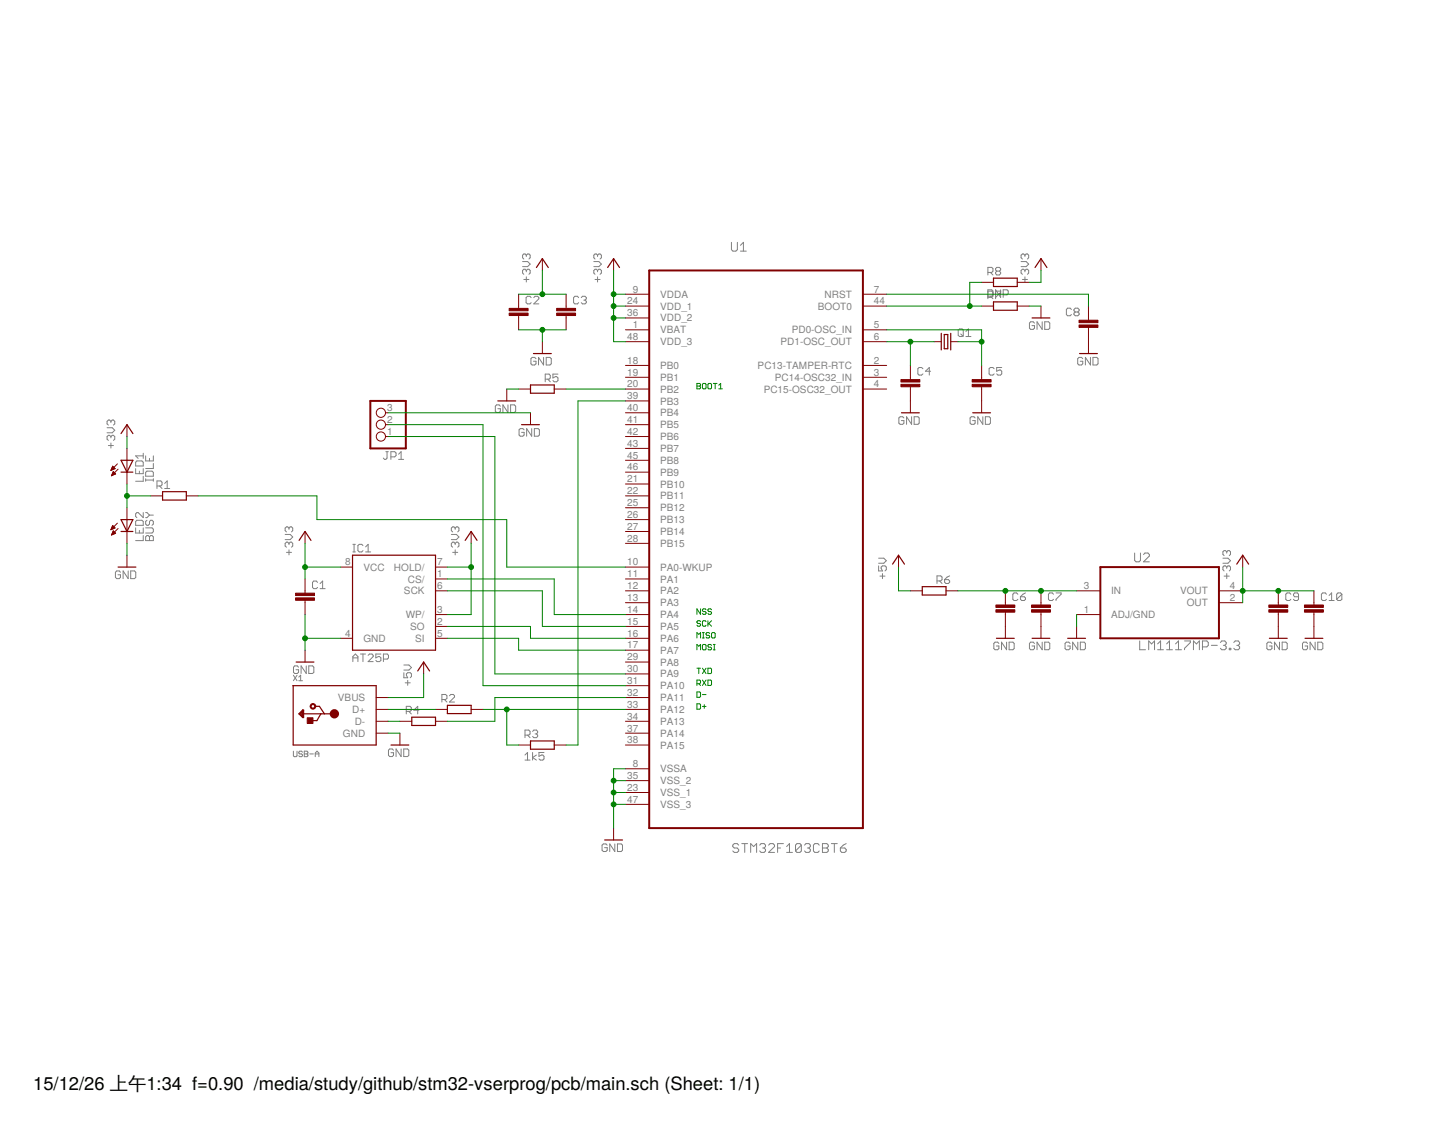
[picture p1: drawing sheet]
<svg xmlns="http://www.w3.org/2000/svg" width="279mm" height="216mm" viewBox="0 0 279 216" stroke-linecap="round" stroke-linejoin="round" font-family="sans-serif">
<g fill="none" stroke="#808080" stroke-width=".19">
<path d="M100.6 50.4h1l.5 .5-.5 .5h-1M100.9 53.8h1M101.3 49.1v.3M101.3 52.1v.2M101.3 53.3v1M101.3 52.1l-.2-.2h-.2l-.3 .2v.5l.3 .2M101.3 49.1l-.2-.2h-.2l-.3 .2v.5l.3 .3M101.3 52.1l.3-.2h.3l.2 .2v.5l-.2 .2M101.3 49.1l.3-.2h.3l.2 .2v.5l-.2 .3M102.3 57.3l-.3-.2h-.4l-.3 .2v1l.3 .2h.4l.3-.2M102.8 57.3l.2-.2h.5l.3 .2v.3l-1 .9h1M111.4 57.3l-.2-.2h-.5l-.3 .2v1l.3 .2h.5l.2-.2"/>
<path d="M111.9 57.3l.3-.2h.4l.3 .2v.3l-.3 .2M112.4 57.8h.2M112.6 57.8l.3 .2v.3l-.3 .2h-.4l-.3-.2M114.3 50.4h1l.5 .5-.5 .5h-1M114.6 53.8h.9M115.1 52.1l-.3-.2h-.2l-.3 .2v.5l.3 .2M115.1 52.1l.2-.2h.2l.3 .2v.5l-.3 .2M115.1 49.1l-.3-.2h-.2l-.3 .2v.5l.3 .3M115.1 49.1l.2-.2h.2l.3 .2v.5l-.3 .3M115.1 49.1v.3M115.1 52.1v.2M115.1 53.3v1"/>
<path d="M140.8 46.7v1.4l.3 .3h.6l.3-.3v-1.4M142.6 47.2l.6-.5v1.7M142.6 48.4h1.1M190.2 52.5h.8l.2-.3v-.5l-.2-.2h-.8v1.5M190.2 57.3h.8l.2-.3v-1l-.2-.2h-.8v1.7M190.2 56.1h.8l.2 .2M190.7 57l.5 .5M190.7 52.5l.5 .5M191.2 56.8l-.2 .2h-.8M191.7 56.1h1M191.9 52.2l-.2-.2v-.3l.2-.2h.5l.3 .2v.3l-.3 .2M191.9 52.2l-.2 .3v.2l.2 .3h.5l.3-.3v-.2l-.3-.3"/>
<path d="M191.9 52.2h.5M192.7 55.8v1.5l-1-1.5v1.7M192.7 56.3l-1 1M193.2 56.8h.7l.2-.3v-.5l-.2-.2h-.7v1.5M196.6 50.4h1l.5 .5-.5 .5h-1M196.9 53.8h.9M197.4 49.1l.2-.2h.2l.3 .2v.5l-.3 .3M197.4 52.1l-.3-.2h-.2l-.3 .2v.5l.3 .2M197.4 52.1l.2-.2h.2l.3 .2v.5l-.3 .2M197.4 49.1l-.3-.2h-.2l-.3 .2v.5l.3 .3M197.4 49.1v.3M197.4 52.1v.2"/>
<path d="M197.4 53.3v1M206.3 59.6l-.2-.2h-.5l-.3 .2v1l.3 .2h.5l.2-.2M96.4 78.2l-.3-.2h-.5l-.2 .2v1l.2 .2h.5l.3-.2v-.5h-.5M97.8 78v1.4l-1-1.4v1.4M98.3 78h.7l.3 .2v1l-.3 .2h-.7zM103.2 69.1l-.2-.3h-.5l-.3 .3v1l.3 .2h.5l.2-.2v-.5h-.5M104.7 68.8v1.5l-1-1.5v1.5M105 73h.7l.3-.2v-.5l-.3-.2h-.7v1.4M105.2 68.8h.7l.3 .3v1l-.3 .2h-.7zM105.5 73l.5 .5M107.4 72.1h-.9v.7l.5-.3h.2l.2 .3v.5l-.2 .2h-.5l-.2-.2M177.7 71l-.2-.2h-.5l-.3 .2v1l.3 .2h.5l.2-.2"/>
<path d="M179.2 71.5h-1l.7-.7v1.4M184.5 63.6l.3-.2h.5l.2 .2v1l-.2 .2h-.5l-.3-.2zM185 64.3l.5 .5M186 64.8h1M186 63.8l.5-.4v1.4M191.4 71l-.2-.2h-.5l-.2 .2v1l.2 .2h.5l.2-.2M192.9 70.8h-1v.7l.5-.2h.3l.2 .2v.5l-.2 .2h-.5l-.3-.2M199.2 62.2l-.3-.2h-.4l-.3 .2v1l.3 .2h.4l.3-.2v-.5h-.5M200.7 62v1.4l-1-1.4v1.4M201.2 62h.7l.2 .2v1l-.2 .2h-.7zM207.1 60.1l-.3-.3v-.2l.3-.2h.4l.3 .2v.2l-.3 .3M207.1 60.1l-.3 .2v.3l.3 .2h.4l.3-.2v-.3l-.3-.2"/>
<path d="M207.1 60.1h.4M208.5 69.1l-.2-.3h-.5l-.3 .3v1l.3 .2h.5l.2-.2v-.5h-.5M210 68.8v1.5l-1-1.5v1.5M210.5 68.8h.7l.2 .3v1l-.2 .2h-.7zM20.6 82.4h1l.5 .5-.5 .5h-1M20.9 85.8h.9M21.4 81.2v.2M21.4 84.1v.2M21.4 85.3v1M21.4 84.1l-.3-.3h-.2l-.3 .3v.5l.3 .2M21.4 81.2l-.3-.3h-.2l-.3 .3v.4l.3 .3M21.4 84.1l.2-.3h.2l.3 .3v.5l-.3 .2"/>
<path d="M21.4 81.2l.2-.3h.2l.3 .3v.4l-.3 .3M26.1 90.3v.9h1.5v-.9M26.4 88.8h.9l.3 .2v.7h-1.5v-.7zM26.8 90.7v.5M27.6 98.7v1l-1-1h-.2l-.3 .3v.5l.3 .2M27.6 91.7v1h-1.5M27.6 87.3v1M27.6 87.8h-1.5l.5 .5M28 87.8v1h1.5v-1M28 91l.3-.3h1l.2 .3v.7h-1.5zM28 92.5h1.5M28 92.2v.5"/>
<path d="M28 98.7h.3l.5 .5M28.8 88.3v.5M28.8 99.2l-.5 .5h-.3M28.8 99.2h.7M29.5 89.3v.9h-1.5M29.5 92.2v.5M30.2 93.6h.8l.2-.2v-.5l-.2-.3h-.8v1.5M30.7 93.6l.5 .5M31.7 93.1l.5-.5v1.5M31.7 94.1h1M74.3 87h.5M74.5 87v1.2l-.2 .3h-.3l-.2-.3"/>
<path d="M75.3 88h.7l.3-.3v-.5l-.3-.2h-.7v1.5M76.8 87.5l.4-.5v1.5M76.8 88.5h.9M100.9 82.8l-.2-.3h-.5l-.3 .3v1l.3 .2h.5l.2-.2v-.5h-.5M102.4 82.5v1.5l-1-1.5v1.5M102.9 82.5h.7l.3 .3v1l-.3 .2h-.7zM174.1 80.5l-.3-.2h-.5l-.2 .2v1l.2 .2h.5l.3-.2v-.5h-.5M175.5 80.3v1.4l-.9-1.4v1.4M176 80.3h.8l.2 .2v1l-.2 .2h-.8zM187.8 80.5l-.3-.2h-.5l-.2 .2v1l.2 .2h.5l.3-.2v-.5h-.5M189.3 80.3v1.4l-1-1.4v1.4M189.7 80.3h.8l.2 .2v1l-.2 .2h-.8z"/>
<path d="M23.2 110.2l-.2-.2h-.5l-.3 .2v1l.3 .2h.5l.2-.2v-.5h-.5M24.7 110v1.4l-1-1.4v1.4M25.2 110h.7l.2 .2v1l-.2 .2h-.7zM26.1 101.7v1h1.5v-1M26.4 100.2h.9l.3 .2v.8h-1.5v-.8zM26.8 102.2v.5M27.6 103.1v1h-1.5M28 101.7h1.3l.2 .2v.5l-.2 .3h-1.3M28 103.4l.3-.3h.2l.3 .3 .2-.3h.3l.2 .3v.7h-1.5zM28.3 100.2l-.3 .2v.5l.3 .3h.2l.3-.3v-.5l.2-.2h.3l.2 .2v.5l-.2 .3M28.8 103.4v.7M54.9 102.9h1l.5 .5-.5 .5h-1"/>
<path d="M55.2 106.4h.9M55.6 101.7v.3M55.6 104.7v.2M55.6 105.9v1M55.6 104.7l-.2-.3h-.2l-.3 .3v.5l.3 .2M55.6 101.7l-.2-.2h-.2l-.3 .2v.5l.3 .2M55.6 104.7l.3-.3h.2l.3 .3v.5l-.3 .2M55.6 101.7l.3-.2h.2l.3 .2v.5l-.3 .2M61.2 112.2l-.3-.3h-.5l-.2 .3v.9l.2 .3h.5l.3-.3M61.6 113.4h1M61.6 112.4l.5-.5v1.5M67.9 106.3h.5"/>
<path d="M67.9 104.8h.5M68.2 104.8v1.5M69.9 105.1l-.2-.3h-.5l-.3 .3v.9l.3 .3h.5l.2-.3M70.4 106.3h1M70.4 105.3l.5-.5v1.5M86.9 102.9h1l.5 .5-.5 .5h-1M87.2 106.4h.9M87.7 104.7l-.3-.3h-.2l-.3 .3v.5l.3 .2M87.7 104.7l.2-.3h.2l.3 .3v.5l-.3 .2M87.7 101.7l-.3-.2h-.2l-.3 .2v.5l.3 .2M87.7 101.7l.2-.2h.2l.3 .2v.5l-.3 .2M87.7 101.7v.3"/>
<path d="M87.7 104.7v.2M87.7 105.9v1M169.2 109v1h.7l-.2-.5v-.3l.2-.2h.5l.3 .2v.5l-.3 .3M169.2 107.5h1l.5 .5-.5 .5h-1M169.4 111h1M169.9 110.5v.9M180.4 111.9h.7l.3-.3v-.5l-.3-.2h-.7v1.5M180.9 111.9l.5 .5M181.9 111.6h.7l.3 .3v.2l-.3 .3h-.5l-.2-.3zM182.9 110.9l-.5 .2-.5 .5M196 114.4l-.3-.2h-.4l-.3 .2v1l.3 .3h.4l.3-.3M196.5 114.9h.7l.3 .3v.2l-.3 .3h-.5l-.2-.3z"/>
<path d="M197.5 114.2l-1 .7M202.9 114.4l-.3-.2h-.5l-.2 .2v1l.2 .3h.5l.3-.3M203.3 114.2h1v.2l-1 1v.3M218.5 106.5v1.4l.3 .3h.5l.3-.3v-1.4M220.2 106.8l.3-.3h.5l.3 .3v.3l-1.1 1.1h1.1M235.5 107.5h1l.4 .5-.4 .5h-1M235.7 111h1M236.2 106.3v.2M236.2 109.2v.3M236.2 110.5v.9M236.2 109.2l-.2-.2h-.3l-.2 .2v.5l.2 .3M236.2 106.3l-.2-.3h-.3l-.2 .3v.5l.2 .2"/>
<path d="M236.2 109.2l.3-.2h.2l.2 .2v.5l-.2 .3M236.2 106.3l.3-.3h.2l.2 .3v.5l-.2 .2M248.6 114.4l-.3-.2h-.5l-.2 .2v1l.2 .3h.5l.3-.3M250 114.9h-.7l-.2-.2v-.3l.2-.2h.5l.2 .2v1l-.2 .3h-.5l-.2-.3M255.4 114.4l-.2-.2h-.5l-.3 .2v1l.3 .3h.5l.2-.3M255.9 115.7h1M255.9 114.7l.5-.5v1.5M258.4 114.4l-.3-.2h-.5l-.2 .2v1M258.4 114.4v1l-.3 .3h-.5l-.2-.3M258.4 114.4l-1 1M56.5 130l.7 1.1M57.2 130l-.7 1.1"/>
<path d="M57.5 128.5l-.3-.3h-.5l-.2 .3v1l.2 .2h.5l.3-.2v-.5h-.5M57.5 130.4l.4-.4v1.1M57.5 131.1h.8M59 128.2v1.5l-1-1.5v1.5M59.5 128.2h.7l.2 .3v1l-.2 .2h-.7zM67.9 127.4v-1l.5-.4 .5 .4v1M67.9 126.7h1M69.4 126h1M69.9 126v1.4M70.9 126.2l.2-.2h.5l.3 .2v.2l-1 1h1M73.3 126h-.9v.7l.5-.3h.2l.2 .3v.5l-.2 .2h-.5l-.2-.2M73.8 126.9h.8l.2-.2v-.5l-.2-.2h-.8v1.4"/>
<path d="M77.8 129.6v.9h.7l-.2-.5v-.2l.2-.2h.5l.2 .2v.5l-.2 .2M77.8 128.1h.9l.5 .5-.5 .5h-.9M78 131.5h1M78.2 137h.8l.2-.2v-.5l-.2-.3h-.8v1.5M78.5 131v1M78.7 137l.5 .5M80.7 136.8h-1l.7-.8v1.5M85.1 134.7h.7l.3-.2v-.5l-.3-.2h-.7v1.4M85.6 134.7l.5 .5M86.6 134l.2-.2h.5l.2 .2v.2l-.9 1h.9M192.3 123.9l-.2-.2h-.5l-.2 .2v1l.2 .2h.5l.2-.2v-.5h-.4M193.8 123.7v1.4l-1-1.4v1.4"/>
<path d="M194.3 123.7h.8l.2 .2v1l-.2 .2h-.8zM199.2 123.9l-.3-.2h-.4l-.3 .2v1l.3 .2h.4l.3-.2v-.5h-.5M200.7 123.7v1.4l-1-1.4v1.4M201.2 123.7h.7l.2 .2v1l-.2 .2h-.7zM206.1 123.9l-.3-.2h-.5l-.2 .2v1l.2 .2h.5l.3-.2v-.5h-.5M207.5 123.7v1.4l-1-1.4v1.4M208 123.7h.8l.2 .2v1l-.2 .2h-.8zM219.5 123.4v1.7h1.1M221.2 125.1v-1.7l.5 .6 .6-.6v1.7M222.9 125.1h1.1M222.9 124l.6-.6v1.7M224.6 125.1h1.2"/>
<path d="M224.6 124l.6-.6v1.7M226.4 125.1h1.1M226.4 124l.5-.6v1.7M228.1 123.4h1.1v.3l-1.1 1.2v.2M229.8 125.1v-1.7l.6 .6 .5-.6v1.7M231.5 124.6h.9l.3-.3v-.6l-.3-.3h-.9v1.7M233.3 124.3h1.1M235 123.7l.3-.3h.5l.3 .3v.3l-.3 .3M235.6 124.3h.2M235.8 124.3l.3 .3v.3l-.3 .2h-.5l-.3-.2M236.7 124.9h.3v.2h-.3zM237.6 123.7l.2-.3h.6l.3 .3v.3l-.3 .3"/>
<path d="M238.1 124.3h.3M238.4 124.3l.3 .3v.3l-.3 .2h-.6l-.2-.2M244.9 123.9l-.2-.2h-.5l-.3 .2v1l.3 .2h.5l.2-.2v-.5h-.5M246.4 123.7v1.4l-1-1.4v1.4M246.9 123.7h.7l.3 .2v1l-.3 .2h-.7zM251.8 123.9l-.3-.2h-.5l-.2 .2v1l.2 .2h.5l.3-.2v-.5h-.5M253.2 123.7v1.4l-.9-1.4v1.4M253.7 123.7h.8l.2 .2v1l-.2 .2h-.8zM56.5 144.7v.9l.2 .1h.3l.2-.1v-.9M58.3 144.9l-.2-.2h-.4l-.2 .3 .2 .2h.4l.2 .4-.2 .1h-.4l-.2-.1M58.6 144.7h.5l.2 .2-.2 .3 .2 .4-.2 .1h-.5zM58.6 145.2h.5"/>
<path d="M59.6 145.2h.7M60.7 145.2h.7M60.7 145.7v-.7l.3-.3 .4 .3v.7M75.8 144.5l-.3-.2h-.5l-.2 .2v1l.2 .2h.5l.3-.2v-.5h-.5M77.2 144.3v1.4l-.9-1.4v1.4M77.7 144.3h.8l.2 .2v1l-.2 .2h-.8zM101.1 145.4l.5-.5v1.5M101.1 146.4h1M101.1 141.6h.7l.3-.2v-.5l-.3-.3h-.7v1.5M101.6 141.6l.5 .5M102.6 144.9v1.5M102.6 140.9l.2-.3h.5l.2 .3v.2l-.2 .3"/>
<path d="M103 141.4h.3M103.3 145.4l-.7 .5 .7 .5M103.3 141.4l.2 .2v.2l-.2 .3h-.5l-.2-.3M104.8 144.9h-1v.8l.5-.3h.2l.3 .3v.5l-.3 .2h-.5l-.2-.2M116.9 162.8l-.2-.3h-.5l-.3 .3v.9l.3 .3h.5l.2-.3v-.4h-.5M118.4 162.5v1.5l-1-1.5v1.5M118.9 162.5h.7l.3 .3v.9l-.3 .3h-.7zM142.2 162.8l-.3-.3h-.5l-.3 .3v.2l.3 .3h.5l.3 .3v.3l-.3 .3h-.5l-.3-.3M142.8 162.5h1.2M143.4 162.5v1.7M144.5 164.2v-1.7l.6 .5 .6-.5v1.7M146.3 162.8l.3-.3h.5l.3 .3v.2l-.3 .3"/>
<path d="M146.9 163.3h.2M147.1 163.3l.3 .3v.3l-.3 .3h-.5l-.3-.3M148 162.8l.3-.3h.5l.3 .3v.2l-1.1 1.2h1.1M149.7 163.3h.6M150.9 162.5h-1.2v1.7M151.5 164.2h1.1M151.5 163l.5-.5v1.7M154.3 162.8l-.3-.3h-.5l-.3 .3v1.1M154.3 162.8v1.1l-.3 .3h-.5l-.3-.3M154.3 162.8l-1.1 1.1M154.9 162.8l.3-.3h.6l.2 .3v.2l-.2 .3M155.5 163.3h.3"/>
<path d="M155.8 163.3l.2 .3v.3l-.2 .3h-.6l-.3-.3M157.8 162.8l-.3-.3h-.6l-.3 .3v1.1l.3 .3h.6l.3-.3M158.4 162.5h.8l.3 .3v.2l-.3 .3 .3 .3v.3l-.3 .3h-.8zM158.4 163.3h.8M160.1 162.5h1.1M160.7 162.5v1.7M161.8 163.3h.9l.2 .3v.3l-.2 .3h-.6l-.3-.3zM162.9 162.5l-.5 .3-.6 .5"/>
</g>
<g fill="none" stroke="#800000" stroke-width=".19">
<path d="M99.9 56.7v2.7M104.4 49.8v2.3M109 56.7v2.7M118.2 49.8v2.3M120.4 58.9h4.6M120.4 56.7h4.6M166.2 58.9h4.5M166.2 56.7h4.5M189 58.9h2.3M189 54.4h2.3M195.9 58.9h2.3M195.9 54.4h2.3"/>
<path d="M200.4 49.8v2.3M200.4 58.9v2.3M209.6 58.9v2.8M74.2 79.5h.5M97.6 74.9v2.3M99.9 74.9h2.3M99.9 60.8v2.7M102.2 79.5v2.3M104.4 65.8v2.3M106.7 74.9h2.3M109 60.8v2.7M120.4 65.8h4.6"/>
<path d="M120.4 74.9h4.6M120.4 61.2h4.6M120.4 63.5h4.6M120.4 70.4h4.6M120.4 72.7h4.6M120.4 77.2h4.6M120.4 79.5h4.6M166.2 65.8h4.5M166.2 74.9h4.5M166.2 63.5h4.5M166.2 70.4h4.5M166.2 72.7h4.5"/>
<path d="M175.3 70.4v2.7M175.3 74.5v5M179.9 65.8h1.4M183.1 65.8h1.3M189 70.4v2.7M189 74.5v5M209.6 63.1v5M21.4 90.6h.1M21.4 90.4h.3M21.5 90.4h.4M21.5 91.6h.1M21.5 90.3h.7"/>
<path d="M21.5 91.5h.2M21.5 90.1h.6M21.6 91.4h.4M21.6 90h.3M21.6 91.3h.6M21.7 89.9h.1M21.7 91.2h.5M21.7 89.8h.1M21.7 91.1h.4M21.7 91h.3M21.8 90.9h.1M21.8 90.8l.5 .5-.8 .3z"/>
<path d="M22.2 90.3l-.5-.5-.3 .8M22.2 90.3l-.8 .3M22.6 89.3l-1.2 1.3M22.7 90.4l-1.2 1.2M24.4 81.8v2.3M24.4 86.4v6.8M24.4 97.8v6.8M29 95.5h2.3M35.9 95.5h2.3M74.2 81.8h.5M74.2 84.1h.5M120.4 95.5h4.6"/>
<path d="M120.4 81.8h4.6M120.4 84.1h4.6M120.4 86.4h4.6M120.4 88.6h4.6M120.4 90.9h4.6M120.4 93.2h4.6M120.4 97.8h4.6M21.4 101.9h.1M21.4 101.8h.4M21.5 101.7h.5M21.5 103h.1M21.5 101.6h.6"/>
<path d="M21.5 102.9h.3M21.6 101.5h.4M21.6 102.8h.5M21.6 101.4h.3M21.6 102.7h.6M21.7 101.3h.1M21.7 102.6h.4M21.7 101.2l.5 .5-.8 .3zM21.7 102.5h.3M21.8 102.4h.1M21.8 102.3h.1M21.8 102.3l-.3 .7"/>
<path d="M21.8 102.3l.5 .4-.8 .3M22.6 100.8l-1.2 1.2M22.7 101.8l-1.2 1.2M24.4 106.9v2.3M58.7 102.4v2.2M58.7 111.5v2.7M58.7 115.6v2.8M65.6 109.2h2.3M83.9 109.2h2.2M83.9 111.5h2.2M83.9 118.4h2.2M83.9 113.8h2.2"/>
<path d="M90.7 102.4v2.2M120.4 109.2h4.6M120.4 111.5h4.6M120.4 118.4h4.6M120.4 113.8h4.6M120.4 116.1h4.6M120.4 100.1h4.6M120.4 102.4h4.6M120.4 104.6h4.6M173 106.9v2.3M175.3 113.8h2.3M182.2 113.8h2.2"/>
<path d="M193.6 113.8v2.7M193.6 117.9v5M200.4 113.8v2.7M200.4 117.9v5M207.3 118.4h4.6M207.3 113.8h4.6M234.7 113.8h4.6M234.7 116.1h4.6M239.3 106.9v2.3M246.1 113.8v2.7M246.1 117.9v5M253 113.8v2.7"/>
<path d="M253 117.9v5M58.7 125.2v2.3M65.6 122.9h2.3M72.4 136.6h2.3M72.4 138.9h2.3M72.4 134.3h2.3M77 138.9h2.3M81.6 127.5v2.3M83.9 136.6h2.2M83.9 138.9h2.2M83.9 120.6h2.2M83.9 122.9h2.2"/>
<path d="M90.7 136.6h2.3M120.4 136.6h4.6M120.4 138.9h4.6M120.4 120.6h4.6M120.4 122.9h4.6M120.4 134.3h4.6M120.4 125.2h4.6M120.4 127.5h4.6M120.4 129.8h4.6M120.4 132.1h4.6M207.3 120.6v2.3M72.4 141.2h2.3"/>
<path d="M77 141.2v2.3M99.9 143.5h2.3M106.7 143.5h2.3M118.2 159.5v2.3M120.4 143.5h4.6M120.4 141.2h4.6M120.4 148.1h4.6M120.4 150.3h4.6M120.4 152.6h4.6M120.4 154.9h4.6"/>
<circle cx="73.3" cy="79.5" r=".89"/>
<circle cx="73.3" cy="84.1" r=".89"/>
<circle cx="73.3" cy="81.8" r=".89"/>
</g>
<g fill="none" stroke="#800000" stroke-width=".23">
<path d="M103.3 51.5l1.1-1.7 1.2 1.7M117 51.5l1.2-1.7 1.1 1.7M191.3 58.1h4.6v1.7h-4.6zM191.3 53.6h4.6v1.6h-4.6zM199.3 51.5l1.1-1.7 1.2 1.7M95.9 77.2h3.4M102.2 74.1h4.5v1.6h-4.5zM102.7 68.1h3.5M173.6 79.5h3.4M181.3 64.2v3.2M181.8 64.4h.7v2.8h-.7zM183.1 64.2v3.2"/>
<path d="M187.3 79.5h3.4M198.7 61.2h3.5M207.9 68.1h3.4M23.3 83.5l1.1-1.7 1.2 1.7M23.3 88.6h2.3l-1.2 2.3zM23.3 90.9h2.3M31.3 94.7h4.6v1.6h-4.6zM100.4 81.8h3.5M22.7 109.2h3.5M23.3 100.1h2.3l-1.2 2.3zM23.3 102.4h2.3M57.6 104.1l1.1-1.7 1.2 1.7"/>
<path d="M67.9 106.9h16v18.3h-16zM89.6 104.1l1.1-1.7 1.2 1.7M171.9 108.6l1.1-1.7 1.2 1.7M177.6 113h4.6v1.6h-4.6zM238.1 108.6l1.2-1.7 1.1 1.7M56.4 132.1h16v11.4h-15.9v-11.4M57 127.5h3.5M57.7 137.5l.4-.4v.7l-.2-.3M58.3 136.8h.2v1.4h-.2l-.7-.7zM58.3 136.8v1.2M58.5 137.5h5.9M60.6 136h.9l1 1.5"/>
<path d="M61.8 137.5l-.8 1.3h-1.1M79.3 138.1h4.6v1.6h-4.6zM80.4 129.2l1.2-1.7 1.1 1.7M86.1 135.8h4.6v1.6h-4.6zM191.9 122.9h3.4M198.7 122.9h3.5M205.6 122.9h3.4M244.4 122.9h3.5M251.3 122.9h3.4M75.3 143.5h3.4M102.2 142.7h4.5v1.6h-4.5zM116.4 161.8h3.5"/>
</g>
<g fill="#800000" stroke="#800000" stroke-width=".19">
<path d="M173.5 74h3.6v.5h-3.6z"/>
<path d="M173.5 73.1h3.6v.5h-3.6z"/>
<path d="M187.2 74h3.6v.5h-3.6z"/>
<path d="M187.2 73.1h3.6v.5h-3.6z"/>
<path d="M198.6 117.4h3.7v.5h-3.7z"/>
<path d="M198.6 116.5h3.7v.5h-3.7z"/>
<path d="M244.3 117.4h3.7v.5h-3.7z"/>
<path d="M244.3 116.5h3.7v.5h-3.7z"/>
<path d="M191.8 117.4h3.6v.5h-3.6z"/>
<path d="M191.8 116.5h3.6v.5h-3.6z"/>
<path d="M251.2 117.4h3.6v.5h-3.6z"/>
<path d="M251.2 116.5h3.6v.5h-3.6z"/>
<path d="M207.8 62.6h3.6v.5h-3.6z"/>
<path d="M207.8 61.7h3.6v.4h-3.6z"/>
<path d="M98 60.3h3.7v.5h-3.7z"/>
<path d="M98 59.4h3.7v.5h-3.7z"/>
<path d="M107.2 60.3h3.6v.5h-3.6z"/>
<path d="M107.2 59.4h3.6v.5h-3.6z"/>
<path d="M56.9 115.1h3.7v.5h-3.7z"/>
<path d="M56.9 114.2h3.7v.5h-3.7z"/>
<path d="M59.2 138.2h1.1v1.1h-1.1z"/>
</g>
<path d="M125 52.1h41.2v107.4h-41.2zM71.3 77.2h6.8v9.2h-6.8zM211.9 109.2h22.8v13.7h-22.8z" fill="none" stroke="#800000" stroke-width=".38"/>
<g fill="none" stroke="#800000" stroke-width=".91">
<circle cx="60.3" cy="136" r=".19"/>
<circle cx="64.4" cy="137.5" r=".44"/>
</g>
<g fill="none" stroke="#008000" stroke-width=".19">
<path d="M99.9 56.7h9.1M104.4 52.1v4.6M118.2 52.1v13.7h2.2M118.2 58.9h2.2M118.2 56.7h2.2M170.7 58.9h18.3M170.7 56.7h38.9v2.2M189 54.4h-2.3v4.5M198.2 58.9h2.2M200.4 52.1v2.3h-2.2M74.7 79.5h27.5M97.6 74.9h2.3"/>
<path d="M99.9 63.5h9.1M104.4 63.5v2.3M109 74.9h11.4M118.2 61.2h2.2M120.4 77.2h-9.1v66.3h-2.3M134.2 73.9h.5l.2 .1-.2 .4 .2 .3-.2 .2h-.5zM134.2 74.4h.5M135.4 73.9h.4l.2 .1v.7l-.2 .2h-.4l-.1-.2v-.7zM136.3 74l.2-.1h.3l.2 .1v.7l-.2 .2h-.3l-.2-.2zM137.4 73.9h.7M137.7 73.9v1M138.4 74.9h.7"/>
<path d="M138.4 74.2l.4-.3v1M170.7 65.8h9.2M170.7 63.5h18.3v6.9M175.3 65.8v4.6M184.4 65.8h4.6M24.4 84.1v2.3M24.4 93.2v4.6M24.4 95.5h4.6M38.2 95.5h22.8v4.6h36.6v9.1h22.8M74.7 84.1h20.6v45.7h25.1M74.7 81.8h18.3v50.3h27.4M24.4 104.6v2.3"/>
<path d="M58.7 104.6v6.9M58.7 118.4v6.8M58.7 109.2h6.9M86.1 113.8h18.3v6.8h16M86.1 109.2h4.6M86.1 111.5h20.6v6.9h13.7M90.7 104.6v13.8h-4.6M134.9 117.3v1l-.7-1v1M134.9 119.7l-.2-.2h-.3l-.2 .2 .2 .4h.3l.2 .1-.2 .4h-.3l-.2-.2M136 117.4l-.2-.1h-.4l-.1 .1 .1 .4h.4l.2 .2-.2 .3h-.4l-.1-.2M136 119.7l-.2-.2h-.4l-.1 .2v.7l.1 .2h.4l.2-.2M136.3 119.5v1.1"/>
<path d="M137 117.4l-.2-.1h-.3l-.2 .1 .2 .4h.3l.2 .2-.2 .3h-.3l-.2-.2M137 119.5l-.7 .7M173 109.2v4.6h2.3M184.4 113.8h22.9M207.3 118.4v2.2M239.3 109.2v6.9M239.3 113.8h13.7M58.7 122.9h6.9M74.7 138.9h2.3M74.7 136.6h9.2M81.6 129.8v4.5h-6.9M86.1 122.9h13.8v2.3h20.5"/>
<path d="M86.1 120.6h16.1v2.3h18.2M93 136.6h27.4M97.6 136.6v6.9h2.3M120.4 134.3h-25.1v4.6h-9.2M134.2 128.7h.7M134.2 122.9v-1.1l.4 .4 .3-.4v1.1M134.2 125.2v-1.1l.4 .4 .3-.4v1.1M134.2 131.7h.5l.2-.2v-.4l-.2-.1h-.5v1M134.2 133.3h.5l.2 .1v.7l-.2 .2h-.5zM134.2 135.6h.5l.2 .1v.7l-.2 .2h-.5zM134.6 128.7v1M134.6 131.7l.3 .3"/>
<path d="M135.3 128.7l.7 1M135.3 131l.7 1M135.3 133.8h.7M135.3 136.1h.7M135.3 122.9h.3M135.3 121.8h.3M135.4 124.1h.4l.2 .2v.7l-.2 .2h-.4l-.1-.2v-.7zM135.4 121.8v1.1M135.6 135.7v.7M136 128.7l-.7 1M136 131l-.7 1M136.3 128.7h.5l.2 .2v.7l-.2 .1h-.5z"/>
<path d="M136.3 131h.5l.2 .1v.7l-.2 .2h-.5zM136.5 120.1l.5 .5M136.7 122l-.2-.2h-.4l-.1 .2 .1 .4h.4l.2 .1-.2 .4h-.4l-.1-.2M137 124.3l-.2-.2h-.3l-.2 .2 .2 .4h.3l.2 .1-.2 .4h-.3l-.2-.2M137.2 121.8h.3l.2 .2v.7l-.2 .2h-.3l-.2-.2v-.7zM137.4 124.1h.3M137.4 125.2h.3M137.5 124.1v1.1M74.7 141.2h2.3M118.2 150.3h2.2M118.2 152.6h2.2M118.2 154.9h2.2"/>
<path d="M120.4 148.1h-2.2v11.4"/>
</g>
<g fill="#008000" stroke="#008000" stroke-width=".19">
<circle cx="189" cy="65.8" r=".47"/>
<circle cx="175.3" cy="65.8" r=".47"/>
<circle cx="104.4" cy="63.5" r=".47"/>
<circle cx="58.7" cy="122.9" r=".47"/>
<circle cx="118.2" cy="150.3" r=".47"/>
<circle cx="118.2" cy="152.6" r=".47"/>
<circle cx="118.2" cy="154.9" r=".47"/>
<circle cx="246.1" cy="113.8" r=".47"/>
<circle cx="239.3" cy="113.8" r=".47"/>
<circle cx="104.4" cy="56.7" r=".47"/>
<circle cx="58.7" cy="109.2" r=".47"/>
<circle cx="90.7" cy="109.2" r=".47"/>
<circle cx="118.2" cy="61.2" r=".47"/>
<circle cx="118.2" cy="58.9" r=".47"/>
<circle cx="118.2" cy="56.7" r=".47"/>
<circle cx="200.4" cy="113.8" r=".47"/>
<circle cx="193.6" cy="113.8" r=".47"/>
<circle cx="186.7" cy="58.9" r=".47"/>
<circle cx="24.4" cy="95.5" r=".47"/>
<circle cx="97.6" cy="136.6" r=".47"/>
</g>
<text font-size="3.5" x="6.4" y="210">15/12/26 上午1:34 f=0.90 /media/study/github/stm32-vserprog/pcb/main.sch (Sheet: 1/1)</text>
<g font-size="1.9" fill="#808080">
<text x="120.8" y="58.6">24</text>
<text x="121.8" y="56.3">9</text>
<text x="127.1" y="57.3">VDDA</text>
<text x="127.1" y="59.6">VDD_1</text>
<text x="157.5" y="59.6">BOOT0</text>
<text x="158.8" y="57.3">NRST</text>
<text x="168.3" y="56.3">7</text>
<text x="168.3" y="58.6">44</text>
<text x="120.8" y="60.9">36</text>
<text x="120.8" y="65.5">48</text>
<text x="121.8" y="63.2">1</text>
<text x="127.1" y="61.9">VDD_2</text>
<text x="127.1" y="64.2">VBAT</text>
<text x="152.5" y="64.2">PD0-OSC_IN</text>
<text x="168.3" y="63.2">5</text>
<text x="168.3" y="65.5">6</text>
<text x="120.8" y="70">18</text>
<text x="127.1" y="66.5">VDD_3</text>
<text x="127.1" y="71.1">PB0</text>
<text x="145.9" y="71.1">PC13-TAMPER-RTC</text>
<text x="150.3" y="66.5">PD1-OSC_OUT</text>
<text x="168.3" y="70">2</text>
<text x="120.8" y="72.3">19</text>
<text x="120.8" y="74.6">20</text>
<text x="120.8" y="76.9">39</text>
<text x="127.1" y="73.3">PB1</text>
<text x="127.1" y="75.6">PB2</text>
<text x="127.1" y="77.9">PB3</text>
<text x="147.1" y="75.6">PC15-OSC32_OUT</text>
<text x="149.2" y="73.3">PC14-OSC32_IN</text>
<text x="168.3" y="72.3">3</text>
<text x="168.3" y="74.6">4</text>
<text x="74.5" y="83.8">1</text>
<text x="74.5" y="81.5">2</text>
<text x="74.5" y="79.2">3</text>
<text x="120.8" y="79.2">40</text>
<text x="120.8" y="81.5">41</text>
<text x="120.8" y="83.8">42</text>
<text x="127.1" y="80.2">PB4</text>
<text x="127.1" y="82.5">PB5</text>
<text x="120.8" y="86">43</text>
<text x="120.8" y="88.3">45</text>
<text x="127.1" y="84.8">PB6</text>
<text x="127.1" y="87.1">PB7</text>
<text x="127.1" y="89.3">PB8</text>
<text x="120.8" y="90.6">46</text>
<text x="120.8" y="92.9">21</text>
<text x="120.8" y="95.2">22</text>
<text x="127.1" y="91.6">PB9</text>
<text x="127.1" y="93.9">PB10</text>
<text x="120.8" y="97.5">25</text>
<text x="120.8" y="99.8">26</text>
<text x="127.1" y="96.2">PB11</text>
<text x="127.1" y="98.5">PB12</text>
<text x="127.1" y="100.8">PB13</text>
<text x="120.8" y="102">27</text>
<text x="120.8" y="104.3">28</text>
<text x="127.1" y="103">PB14</text>
<text x="127.1" y="105.3">PB15</text>
<text x="66.5" y="108.9">8</text>
<text x="70" y="109.9">VCC</text>
<text x="75.9" y="109.9">HOLD/</text>
<text x="78.6" y="112.2">CS/</text>
<text x="84.2" y="108.9">7</text>
<text x="84.2" y="111.2">1</text>
<text x="84.2" y="113.5">6</text>
<text x="120.8" y="108.9">10</text>
<text x="120.8" y="111.2">11</text>
<text x="120.8" y="113.5">12</text>
<text x="127.1" y="109.9">PA0-WKUP</text>
<text x="127.1" y="112.2">PA1</text>
<text x="208.7" y="113.5">3</text>
<text x="236.8" y="113.5">4</text>
<text x="77.8" y="114.5">SCK</text>
<text x="78.1" y="119">WP/</text>
<text x="84.2" y="118">3</text>
<text x="120.8" y="115.8">13</text>
<text x="120.8" y="118">14</text>
<text x="127.1" y="114.5">PA2</text>
<text x="127.1" y="116.8">PA3</text>
<text x="127.1" y="119">PA4</text>
<text x="208.7" y="118">1</text>
<text x="214" y="114.5">IN</text>
<text x="214" y="119">ADJ/GND</text>
<text x="227.2" y="114.5">VOUT</text>
<text x="228.5" y="116.8">OUT</text>
<text x="236.8" y="115.8">2</text>
<text x="66.5" y="122.6">4</text>
<text x="70" y="123.6">GND</text>
<text x="79" y="121.3">SO</text>
<text x="79.9" y="123.6">SI</text>
<text x="84.2" y="120.3">2</text>
<text x="84.2" y="122.6">5</text>
<text x="120.8" y="120.3">15</text>
<text x="120.8" y="122.6">16</text>
<text x="120.8" y="124.9">17</text>
<text x="127.1" y="121.3">PA5</text>
<text x="127.1" y="123.6">PA6</text>
<text x="127.1" y="125.9">PA7</text>
<text x="120.8" y="127.2">29</text>
<text x="120.8" y="129.5">30</text>
<text x="120.8" y="131.7">31</text>
<text x="127.1" y="128.2">PA8</text>
<text x="127.1" y="130.5">PA9</text>
<text x="65.1" y="135">VBUS</text>
<text x="67.8" y="137.3">D+</text>
<text x="120.8" y="134">32</text>
<text x="120.8" y="136.3">33</text>
<text x="127.1" y="132.8">PA10</text>
<text x="127.1" y="135">PA11</text>
<text x="127.1" y="137.3">PA12</text>
<text x="66" y="141.9">GND</text>
<text x="68.3" y="139.6">D-</text>
<text x="120.8" y="138.6">34</text>
<text x="120.8" y="140.9">37</text>
<text x="120.8" y="143.2">38</text>
<text x="127.1" y="139.6">PA13</text>
<text x="127.1" y="141.9">PA14</text>
<text x="121.8" y="147.7">8</text>
<text x="127.1" y="144.2">PA15</text>
<text x="127.1" y="148.8">VSSA</text>
<text x="120.8" y="150">35</text>
<text x="120.8" y="152.3">23</text>
<text x="120.8" y="154.6">47</text>
<text x="127.1" y="151">VSS_2</text>
<text x="127.1" y="153.3">VSS_1</text>
<text x="127.1" y="155.6">VSS_3</text>
</g>
</svg>
